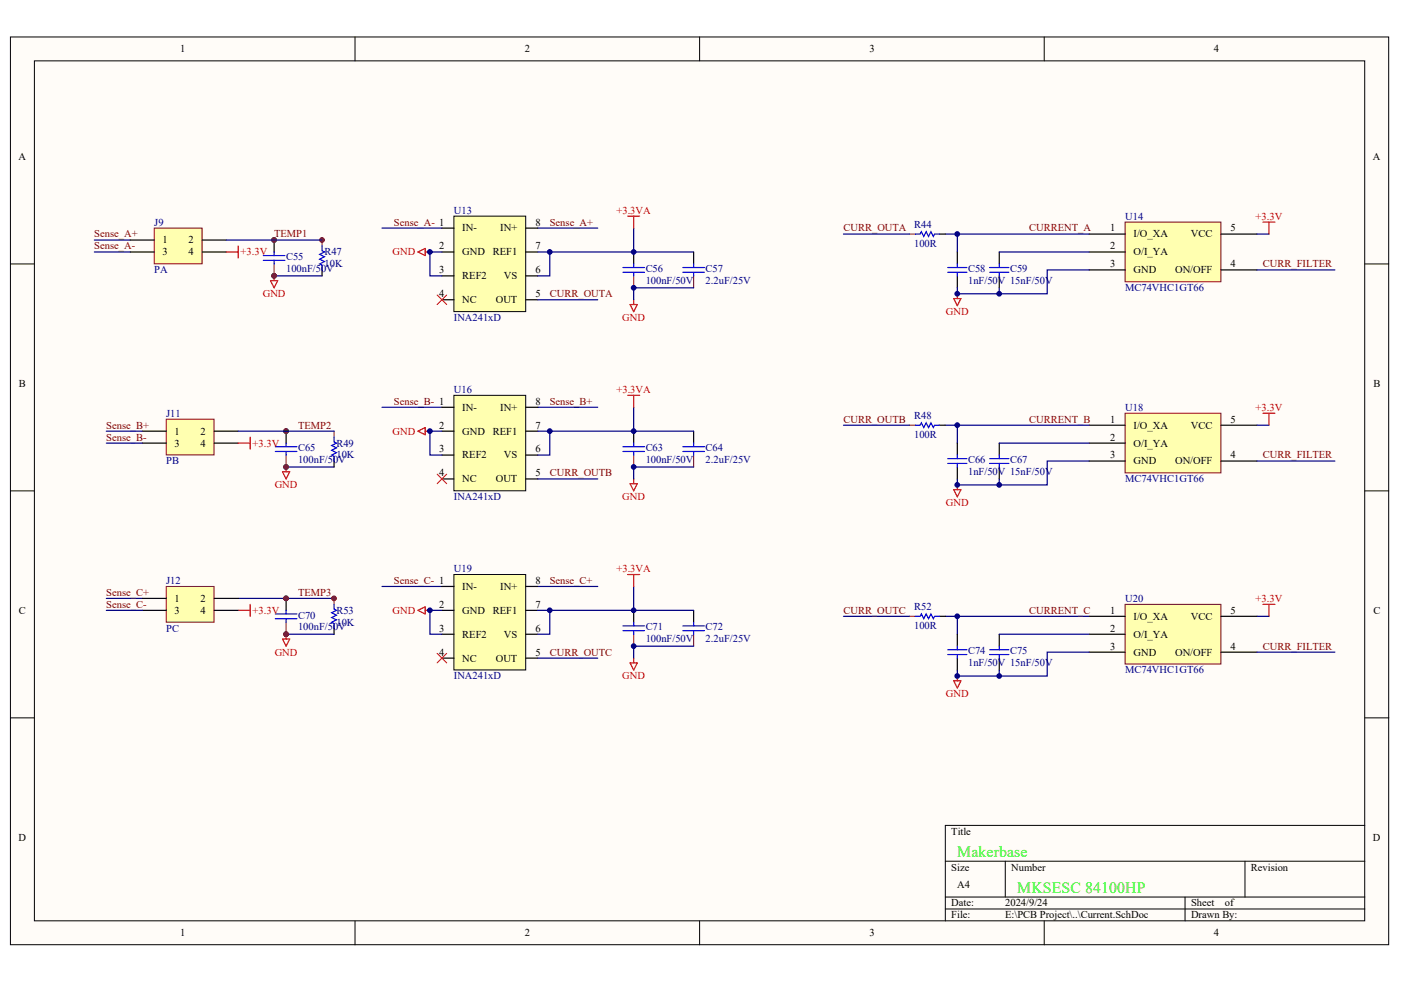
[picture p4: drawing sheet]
<svg xmlns="http://www.w3.org/2000/svg" width="287mm" height="202mm" viewBox="0 0 287 202" stroke-linecap="round" stroke-linejoin="round" font-family="sans-serif">
<g fill="#fffcf8" stroke="#000" stroke-width=".2">
<path d="M2.1 7.6h282.2v185.9h-282.2z"/>
<path d="M7 12.5h272.4v176.1h-272.4z"/>
</g>
<g fill="none" stroke="#000" stroke-width=".2">
<path d="M72.7 7.6v4.9M143.2 7.6v4.9M213.8 7.6v4.9M2.1 54.1h4.9M279.4 54.1h4.9M2.1 100.5h4.9M279.4 100.5h4.9M2.1 147h4.9M279.4 147h4.9M193.5 176.4h85.9M205.8 176.4v7.3M254.9 176.4v7.3"/>
<path d="M279.4 169h-85.9v19.6M72.7 188.6v4.9M143.2 188.6v4.9M193.5 183.7h85.9M193.5 186.2h85.9M213.8 188.6v4.9M242.6 183.7v4.9"/>
</g>
<g fill="#000080" stroke="#000080" stroke-width=".2">
<circle cx="56.1" cy="56.5" r=".48"/>
<circle cx="56.1" cy="49.2" r=".48"/>
<circle cx="58.6" cy="129.9" r=".48"/>
<circle cx="58.6" cy="122.5" r=".48"/>
<circle cx="58.6" cy="95.6" r=".48"/>
<circle cx="58.6" cy="88.3" r=".48"/>
</g>
<path d="M56.1 54.1v2.4M65.9 49.2v1.2" fill="none" stroke="#a1006a" stroke-width=".25"/>
<path d="M56.1 49.2v2.4M65.9 55.3v1.2" fill="none" stroke="#000" stroke-width=".25"/>
<path d="M53.9 53.3h4.4M53.9 52.3h4.4M56.1 51.6v.7M56.1 53.3v.8M65.9 50.4v1l.5 .2-1 .5 1 .5-1 .5 1 .5-1 .5 .5 .2v1" fill="none" stroke="#00f" stroke-width=".25"/>
<path d="M56.1 56.5h9.8" fill="none" stroke="#000080" stroke-width=".25"/>
<path d="M46.3 51.6h2.5M48.8 50.4v2.4M55.4 57.5h1.5l-.8 1.4zM56.1 56.5v1" fill="none" stroke="#eb0000" stroke-width=".25"/>
<g fill="#800000" stroke="#800000" stroke-width=".2">
<circle cx="65.9" cy="49.2" r=".48"/>
<circle cx="56.1" cy="49.2" r=".48"/>
<circle cx="56.1" cy="56.5" r=".48"/>
</g>
<path d="M230.3 45.5h19.6v12.2h-19.6z" fill="#ffffb0" stroke="#800000" stroke-width=".2"/>
<path d="M223 47.9h7.3M223 55.3h7.3M223 51.6h7.3M250 47.9h7.3M250 55.3h7.3" fill="none" stroke="#000" stroke-width=".25"/>
<path d="M230.3 84.6h19.6v12.2h-19.6z" fill="#ffffb0" stroke="#800000" stroke-width=".2"/>
<path d="M223 87.1h7.3M223 94.4h7.3M223 90.8h7.3M250 87.1h7.3M250 94.4h7.3" fill="none" stroke="#000" stroke-width=".25"/>
<path d="M230.3 123.8h19.6v12.2h-19.6z" fill="#ffffb0" stroke="#800000" stroke-width=".2"/>
<g fill="none" stroke="#000" stroke-width=".25">
<path d="M192.3 47.9h1.2M196 51.6v2.5M196 56.5v2.4M204.6 51.6v2.5M204.6 56.5v2.4M192.3 87.1h1.2M196 90.8v2.4M196 95.6v2.5M204.6 90.8v2.4M204.6 95.6v2.5M192.3 126.2h1.2M196 129.9v2.4"/>
<path d="M196 134.8v2.4M204.6 129.9v2.4M204.6 134.8v2.4M223 126.2h7.3M223 133.6h7.3M223 129.9h7.3M250 126.2h7.3M250 133.6h7.3"/>
</g>
<g fill="none" stroke="#000080" stroke-width=".25">
<path d="M172.7 47.9h13.5M193.5 47.9h2.5M204.6 58.9v1.3M204.6 51.6h18.4M223 47.9h-27v3.7M223 55.3h-8.6v4.9h-18.4v-1.3M257.3 55.3h16M257.3 47.9h2.5M172.7 87.1h13.5M193.5 87.1h2.5M204.6 98.1v1.2M204.6 90.8h18.4"/>
<path d="M223 87.1h-27v3.7M223 94.4h-8.6v4.9h-18.4v-1.2M257.3 94.4h16M257.3 87.1h2.5M172.7 126.2h13.5M193.5 126.2h2.5M204.6 129.9h18.4M204.6 137.2v1.3M223 126.2h-27v3.7M223 133.6h-8.6v4.9h-18.4v-1.3M257.3 133.6h16M257.3 126.2h2.5"/>
</g>
<path d="M258.5 45.5h2.5M259.8 45.5v2.4M195.2 61.2h1.5l-.7 1.4zM196 60.2v1M196 99.3v1M258.5 84.6h2.5M259.8 84.6v2.5M195.2 100.3h1.5l-.7 1.5zM195.2 139.4h1.5l-.7 1.5zM196 138.5v.9M258.5 123.8h2.5M259.8 123.8v2.4" fill="none" stroke="#eb0000" stroke-width=".25"/>
<g fill="none" stroke="#00f" stroke-width=".25">
<path d="M187.4 47.9h1l.2-.4 .5 .9 .5-.9 .5 .9 .5-.9 .5 .9 .2-.5h1M194 54.8h3.9M194 55.8h3.9M196 54.1v.7M196 55.8v.7M202.6 54.8h3.9M202.6 55.8h3.9M204.6 54.1v.7M204.6 55.8v.7M187.4 87.1h1l.2-.5 .5 1 .5-1 .5 1 .5-1 .5 1 .2-.5h1M194 93.9h3.9M194 94.9h3.9"/>
<path d="M196 93.2v.7M196 94.9v.7M202.6 93.9h3.9M202.6 94.9h3.9M204.6 93.2v.7M204.6 94.9v.7M187.4 126.2h1l.2-.5 .5 1 .5-1 .5 1 .5-1 .5 1 .2-.5h1M194 133.1h3.9M194 134.1h3.9M196 132.3v.8M196 134.1v.7M202.6 133.1h3.9"/>
<path d="M202.6 134.1h3.9M204.6 132.3v.8M204.6 134.1v.7"/>
</g>
<path d="M186.2 47.9h1.2M186.2 87.1h1.2M186.2 126.2h1.2" fill="none" stroke="#a1006a" stroke-width=".25"/>
<path d="M34 85.9h9.8v7.3h-9.8z" fill="#ffffb0" stroke="#800000" stroke-width=".2"/>
<path d="M29.1 88.3h4.9M29.1 90.8h4.9M43.8 88.3h5M43.8 90.8h5" fill="none" stroke="#000" stroke-width=".25"/>
<path d="M19.3 49.2h7.4M19.3 51.6h7.4" fill="none" stroke="#000080" stroke-width=".25"/>
<path d="M31.6 46.7h9.8v7.3h-9.8z" fill="#ffffb0" stroke="#800000" stroke-width=".2"/>
<path d="M26.7 49.2h4.9M26.7 51.6h4.9M41.4 49.2h4.9M41.4 51.6h4.9M58.6 88.3v2.5M68.4 94.4v1.2M58.6 122.6v2.4M68.4 128.7v1.2" fill="none" stroke="#000" stroke-width=".25"/>
<path d="M78.2 46.7h12.3M110.1 46.7h12.3M58.6 95.6h9.8M21.8 122.6h7.3M48.8 122.6h19.6M58.6 129.9h9.8" fill="none" stroke="#000080" stroke-width=".25"/>
<path d="M58.6 93.2v2.4M68.4 88.3v1.2M58.6 127.5v2.4M68.4 122.6v1.2" fill="none" stroke="#a1006a" stroke-width=".25"/>
<path d="M56.4 92.5h4.4M56.4 91.5h4.4M58.6 90.8v.7M58.6 92.5v.7M68.4 89.5v1l.5 .3-1 .4 1 .5-1 .5 1 .5-1 .5 .5 .2v1M56.4 126.7h4.4M56.4 125.7h4.4M58.6 125v.7M58.6 126.7v.8M68.4 123.8v1l.5 .2-1 .5 1 .5-1 .5 1 .5-1 .5 .5 .2v1" fill="none" stroke="#00f" stroke-width=".25"/>
<path d="M57.8 96.6h1.5l-.7 1.5zM58.6 95.6v1M48.8 125h2.4M51.2 123.8v2.4M57.8 130.9h1.5l-.7 1.4zM58.6 129.9v1" fill="none" stroke="#eb0000" stroke-width=".25"/>
<g fill="#800000" stroke="#800000" stroke-width=".2">
<circle cx="58.6" cy="88.3" r=".48"/>
<circle cx="58.6" cy="95.6" r=".48"/>
<circle cx="68.4" cy="122.5" r=".48"/>
<circle cx="58.6" cy="122.5" r=".48"/>
<circle cx="58.6" cy="129.9" r=".48"/>
</g>
<path d="M92.9 44.3h14.7v19.5h-14.7z" fill="#ffffb0" stroke="#000" stroke-width=".2"/>
<path d="M90.5 46.7h2.4M90.5 51.6h2.4M90.5 56.5h2.4M107.6 46.7h2.5M107.6 51.6h2.5M107.6 56.5h2.5M129.7 51.6v2.5M142 51.6v2.5M90.5 61.4h2.4M107.6 61.4h2.5" fill="none" stroke="#000" stroke-width=".25"/>
<path d="M90.5 51.6h-2.5v4.9h2.5M110.1 51.6h2.5v4.9h-2.5M129.7 46.7v4.9h-17.1M129.7 51.6h12.3M142 58.9h-12.3v2.5M110.1 61.4h12.3M78.2 83.4h12.3M110.1 83.4h12.3" fill="none" stroke="#000080" stroke-width=".25"/>
<path d="M85.6 51.6l1.4-.7v1.4zM87 51.6h1M129 62.4h1.5l-.8 1.4zM129.7 61.4v1" fill="none" stroke="#eb0000" stroke-width=".25"/>
<path d="M89.5 60.4l1.9 2M91.4 60.4l-1.9 2" fill="none" stroke="#f00" stroke-width=".2"/>
<path d="M129.7 56.5v2.4M142 56.5v2.4" fill="none" stroke="#a1006a" stroke-width=".25"/>
<path d="M127.5 55.8h4.4M127.5 54.8h4.4M129.7 54.1v.7M129.7 55.8v.7M139.8 55.8h4.4M139.8 54.8h4.4M142 54.1v.7M142 55.8v.7" fill="none" stroke="#00f" stroke-width=".25"/>
<path d="M92.9 81h14.7v19.5h-14.7z" fill="#ffffb0" stroke="#000" stroke-width=".2"/>
<path d="M90.5 83.4h2.4M90.5 88.3h2.4M90.5 93.2h2.4M90.5 98.1h2.4M107.6 83.4h2.5M107.6 88.3h2.5M107.6 93.2h2.5M107.6 98.1h2.5M129.7 88.3v2.5M142 88.3v2.5" fill="none" stroke="#000" stroke-width=".25"/>
<path d="M90.5 88.3h-2.5v4.9h2.5M110.1 88.3h2.5v4.9h-2.5M110.1 98.1h12.3M129.7 83.4v4.9h-17.1M129.7 88.3h12.3M142 95.6h-12.3v2.5M78.2 120.1h12.3M110.1 120.1h12.3" fill="none" stroke="#000080" stroke-width=".25"/>
<path d="M85.6 88.3l1.4-.7v1.4zM87 88.3h1M129 99.1h1.5l-.8 1.4zM129.7 98.1v1" fill="none" stroke="#eb0000" stroke-width=".25"/>
<path d="M89.5 97.1l1.9 2M91.4 97.1l-1.9 2" fill="none" stroke="#f00" stroke-width=".2"/>
<path d="M129.7 93.2v2.4M142 93.2v2.4" fill="none" stroke="#a1006a" stroke-width=".25"/>
<path d="M127.5 92.5h4.4M127.5 91.5h4.4M129.7 90.8v.7M129.7 92.5v.7M139.8 92.5h4.4M139.8 91.5h4.4M142 90.8v.7M142 92.5v.7" fill="none" stroke="#00f" stroke-width=".25"/>
<path d="M92.9 117.7h14.7v19.5h-14.7z" fill="#ffffb0" stroke="#000" stroke-width=".2"/>
<path d="M90.5 120.1h2.4M90.5 125h2.4M90.5 129.9h2.4M90.5 134.8h2.4M107.6 120.1h2.5M107.6 125h2.5M107.6 129.9h2.5M107.6 134.8h2.5M129.7 125v2.5M142 125v2.5" fill="none" stroke="#000" stroke-width=".25"/>
<path d="M48.8 88.3h19.6M90.5 125h-2.5v4.9h2.5M110.1 125h2.5v4.9h-2.5M110.1 134.8h12.3M129.7 120.1v4.9h-17.1M129.7 125h12.3M142 132.3h-12.3v2.5" fill="none" stroke="#000080" stroke-width=".25"/>
<path d="M48.8 90.8h2.4M51.2 89.5v2.5M85.6 125l1.4-.7v1.4zM87 125h1M129 135.8h1.5l-.8 1.4zM129.7 134.8v1" fill="none" stroke="#eb0000" stroke-width=".25"/>
<path d="M89.5 133.8l1.9 2M91.4 133.8l-1.9 2" fill="none" stroke="#f00" stroke-width=".2"/>
<path d="M129.7 129.9v2.4M142 129.9v2.4" fill="none" stroke="#a1006a" stroke-width=".25"/>
<path d="M127.5 129.2h4.4M127.5 128.2h4.4M129.7 127.5v.7M129.7 129.2v.7M139.8 129.2h4.4M139.8 128.2h4.4M142 127.5v.7M142 129.2v.7" fill="none" stroke="#00f" stroke-width=".25"/>
<path d="M34 120.1h9.8v7.3h-9.8z" fill="#ffffb0" stroke="#800000" stroke-width=".2"/>
<path d="M29.1 122.6h4.9M29.1 125h4.9M43.8 122.6h5M43.8 125h5" fill="none" stroke="#000" stroke-width=".25"/>
<path d="M46.3 49.2h19.6M21.8 90.8h7.3M21.8 88.3h7.3M21.8 125h7.3" fill="none" stroke="#000080" stroke-width=".25"/>
<path d="M128.5 44.3h2.5M129.7 44.3v2.4M128.5 81h2.5M129.7 81v2.4M128.5 117.7h2.5M129.7 117.7v2.4" fill="none" stroke="#eb0000" stroke-width=".25"/>
<g fill="#000080" stroke="#000080" stroke-width=".2">
<circle cx="88" cy="125" r=".48"/>
<circle cx="88" cy="88.3" r=".48"/>
<circle cx="88" cy="51.6" r=".48"/>
<circle cx="112.5" cy="125" r=".48"/>
<circle cx="112.5" cy="88.3" r=".48"/>
<circle cx="112.5" cy="51.6" r=".48"/>
<circle cx="129.7" cy="132.3" r=".48"/>
<circle cx="129.7" cy="125" r=".48"/>
<circle cx="129.7" cy="95.6" r=".48"/>
<circle cx="129.7" cy="88.3" r=".48"/>
<circle cx="129.7" cy="58.9" r=".48"/>
<circle cx="129.7" cy="51.6" r=".48"/>
<circle cx="196" cy="138.4" r=".48"/>
<circle cx="196" cy="126.2" r=".48"/>
<circle cx="196" cy="99.3" r=".48"/>
<circle cx="196" cy="87.1" r=".48"/>
<circle cx="196" cy="60.2" r=".48"/>
<circle cx="196" cy="47.9" r=".48"/>
<circle cx="204.6" cy="138.4" r=".48"/>
<circle cx="204.6" cy="99.3" r=".48"/>
<circle cx="204.6" cy="60.2" r=".48"/>
</g>
<g font-size="3.2" fill="#0f0">
<text x="196" y="175.6">Makerbase</text>
<text x="208.2" y="182.9">MKSESC 84100HP</text>
</g>
<g font-size="2.2">
<text x="36.9" y="10.7">1</text>
<text x="107.4" y="10.7">2</text>
<text x="178" y="10.7">3</text>
<text x="248.5" y="10.7">4</text>
<text x="3.8" y="32.7">A</text>
<text x="281.1" y="32.7">A</text>
<text x="94.6" y="47.4">IN-</text>
<text x="102.4" y="47.4">IN+</text>
<text x="109.6" y="46.2">8</text>
<text x="227.3" y="47.4">1</text>
<text x="251.9" y="47.4">5</text>
<text x="33.3" y="49.9">1</text>
<text x="33.3" y="52.3">3</text>
<text x="38.6" y="49.9">2</text>
<text x="38.6" y="52.3">4</text>
<text x="89.9" y="51.1">2</text>
<text x="94.6" y="52.3">GND</text>
<text x="100.9" y="52.3">REF1</text>
<text x="109.6" y="51.1">7</text>
<text x="227.3" y="51.1">2</text>
<text x="232" y="48.6">I/O_XA</text>
<text x="232" y="52.3">O/I_YA</text>
<text x="243.8" y="48.6">VCC</text>
<text x="89.9" y="56">3</text>
<text x="94.6" y="57.2">REF2</text>
<text x="103.2" y="57.2">VS</text>
<text x="109.6" y="56">6</text>
<text x="227.3" y="54.8">3</text>
<text x="232" y="56">GND</text>
<text x="240.6" y="56">ON/OFF</text>
<text x="251.9" y="54.8">4</text>
<text x="89.9" y="60.9">4</text>
<text x="94.6" y="62.1">NC</text>
<text x="101.5" y="62.1">OUT</text>
<text x="109.6" y="60.9">5</text>
<text x="3.9" y="79.2">B</text>
<text x="109.6" y="82.9">8</text>
<text x="281.1" y="79.2">B</text>
<text x="35.8" y="89">1</text>
<text x="41.1" y="89">2</text>
<text x="89.9" y="87.8">2</text>
<text x="94.6" y="84.1">IN-</text>
<text x="94.6" y="89">GND</text>
<text x="100.9" y="89">REF1</text>
<text x="102.4" y="84.1">IN+</text>
<text x="109.6" y="87.8">7</text>
<text x="227.3" y="86.6">1</text>
<text x="232" y="87.8">I/O_XA</text>
<text x="243.8" y="87.8">VCC</text>
<text x="251.9" y="86.6">5</text>
<text x="35.8" y="91.4">3</text>
<text x="41.1" y="91.4">4</text>
<text x="89.9" y="92.7">3</text>
<text x="94.6" y="93.9">REF2</text>
<text x="103.2" y="93.9">VS</text>
<text x="109.6" y="92.7">6</text>
<text x="227.3" y="93.9">3</text>
<text x="227.3" y="90.2">2</text>
<text x="232" y="95.1">GND</text>
<text x="232" y="91.4">O/I_YA</text>
<text x="240.6" y="95.1">ON/OFF</text>
<text x="251.9" y="93.9">4</text>
<text x="89.9" y="97.6">4</text>
<text x="94.6" y="98.8">NC</text>
<text x="101.5" y="98.8">OUT</text>
<text x="109.6" y="97.6">5</text>
<text x="109.6" y="119.6">8</text>
<text x="3.9" y="125.7">C</text>
<text x="35.8" y="123.3">1</text>
<text x="35.8" y="125.7">3</text>
<text x="41.1" y="123.3">2</text>
<text x="41.1" y="125.7">4</text>
<text x="89.9" y="124.5">2</text>
<text x="94.6" y="120.8">IN-</text>
<text x="94.6" y="125.7">GND</text>
<text x="100.9" y="125.7">REF1</text>
<text x="102.4" y="120.8">IN+</text>
<text x="109.6" y="124.5">7</text>
<text x="227.3" y="125.7">1</text>
<text x="251.9" y="125.7">5</text>
<text x="281.1" y="125.7">C</text>
<text x="89.9" y="129.4">3</text>
<text x="94.6" y="130.6">REF2</text>
<text x="103.2" y="130.6">VS</text>
<text x="109.6" y="129.4">6</text>
<text x="227.3" y="129.4">2</text>
<text x="232" y="126.9">I/O_XA</text>
<text x="232" y="130.6">O/I_YA</text>
<text x="243.8" y="126.9">VCC</text>
<text x="89.9" y="134.3">4</text>
<text x="94.6" y="135.5">NC</text>
<text x="101.5" y="135.5">OUT</text>
<text x="109.6" y="134.3">5</text>
<text x="227.3" y="133">3</text>
<text x="232" y="134.3">GND</text>
<text x="240.6" y="134.3">ON/OFF</text>
<text x="251.9" y="133">4</text>
<text x="3.8" y="172.2">D</text>
<text x="194.8" y="171">Title</text>
<text x="281.1" y="172.2">D</text>
<text x="194.8" y="178.3">Size</text>
<text x="207" y="178.3">Number</text>
<text x="256.1" y="178.3">Revision</text>
<text x="194.8" y="185.6">Date:</text>
<text x="196" y="182">A4</text>
<text x="205.8" y="185.6">2024/9/24</text>
<text x="243.8" y="185.6">Sheet</text>
<text x="250.8" y="185.6">of</text>
<text x="36.9" y="191.8">1</text>
<text x="107.4" y="191.8">2</text>
<text x="178" y="191.8">3</text>
<text x="194.8" y="188.1">File:</text>
<text x="205.8" y="188.1">E:\PCB Project\..\Current.SchDoc</text>
<text x="243.8" y="188.1">Drawn By:</text>
<text x="248.5" y="191.8">4</text>
</g>
<g font-size="2.2" fill="#000080">
<text x="31.6" y="46.2">J9</text>
<text x="92.9" y="43.7">U13</text>
<text x="187.1" y="46.7">R44</text>
<text x="230.3" y="45">U14</text>
<text x="58.6" y="53.3">C55</text>
<text x="66.4" y="52.3">R47</text>
<text x="187.1" y="50.6">100R</text>
<text x="31.6" y="56">PA</text>
<text x="58.6" y="55.7">100nF/50V</text>
<text x="66.4" y="54.8">10K</text>
<text x="132.2" y="55.7">C56</text>
<text x="132.2" y="58.2">100nF/50V</text>
<text x="144.4" y="55.7">C57</text>
<text x="144.4" y="58.2">2.2uF/25V</text>
<text x="198.2" y="58.2">1nF/50V 15nF/50V</text>
<text x="198.2" y="55.7">C58</text>
<text x="206.8" y="55.7">C59</text>
<text x="230.3" y="59.6">MC74VHC1GT66</text>
<text x="92.9" y="65.8">INA241xD</text>
<text x="92.9" y="80.4">U16</text>
<text x="34" y="85.3">J11</text>
<text x="187.1" y="85.8">R48</text>
<text x="187.1" y="89.7">100R</text>
<text x="230.3" y="84.1">U18</text>
<text x="34" y="95.1">PB</text>
<text x="61" y="92.4">C65</text>
<text x="61" y="94.9">100nF/50V</text>
<text x="68.9" y="91.4">R49</text>
<text x="68.9" y="93.9">10K</text>
<text x="132.2" y="92.4">C63</text>
<text x="132.2" y="94.9">100nF/50V</text>
<text x="144.4" y="92.4">C64</text>
<text x="144.4" y="94.9">2.2uF/25V</text>
<text x="198.2" y="94.9">C66</text>
<text x="206.8" y="94.9">C67</text>
<text x="198.2" y="97.3">1nF/50V 15nF/50V</text>
<text x="230.3" y="98.8">MC74VHC1GT66</text>
<text x="92.9" y="102.5">INA241xD</text>
<text x="34" y="119.6">J12</text>
<text x="92.9" y="117.1">U19</text>
<text x="68.9" y="125.7">R53</text>
<text x="187.1" y="125">R52</text>
<text x="230.3" y="123.3">U20</text>
<text x="34" y="129.4">PC</text>
<text x="61" y="126.7">C70</text>
<text x="61" y="129.1">100nF/50V</text>
<text x="68.9" y="128.1">10K</text>
<text x="132.2" y="129.1">C71</text>
<text x="132.2" y="131.6">100nF/50V</text>
<text x="144.4" y="129.1">C72</text>
<text x="144.4" y="131.6">2.2uF/25V</text>
<text x="187.1" y="128.9">100R</text>
<text x="198.2" y="136.5">1nF/50V 15nF/50V</text>
<text x="198.2" y="134">C74</text>
<text x="206.8" y="134">C75</text>
<text x="230.3" y="137.9">MC74VHC1GT66</text>
<text x="92.9" y="139.2">INA241xD</text>
</g>
<g font-size="2.2" fill="#800000">
<text x="80.7" y="46.2">Sense_A- 1</text>
<text x="112.6" y="46.2">Sense_A+</text>
<text x="172.7" y="47.4">CURR_OUTA</text>
<text x="210.7" y="47.4">CURRENT_A</text>
<text x="19.3" y="48.6">Sense_A+</text>
<text x="19.3" y="51.1">Sense_A-</text>
<text x="56.1" y="48.6">TEMP1</text>
<text x="258.5" y="54.8">CURR_FILTER</text>
<text x="112.6" y="60.9">CURR_OUTA</text>
<text x="80.7" y="82.9">Sense_B- 1</text>
<text x="112.6" y="82.9">Sense_B+</text>
<text x="21.8" y="87.8">Sense_B+</text>
<text x="61" y="87.8">TEMP2</text>
<text x="172.7" y="86.6">CURR_OUTB</text>
<text x="210.7" y="86.6">CURRENT_B</text>
<text x="21.8" y="90.2">Sense_B-</text>
<text x="258.5" y="93.9">CURR_FILTER</text>
<text x="112.6" y="97.6">CURR_OUTB</text>
<text x="80.7" y="119.6">Sense_C- 1</text>
<text x="112.6" y="119.6">Sense_C+</text>
<text x="21.8" y="122">Sense_C+</text>
<text x="21.8" y="124.5">Sense_C-</text>
<text x="61" y="122">TEMP3</text>
<text x="172.7" y="125.7">CURR_OUTC</text>
<text x="210.7" y="125.7">CURRENT_C</text>
<text x="112.6" y="134.3">CURR_OUTC</text>
<text x="258.5" y="133">CURR_FILTER</text>
</g>
<g font-size="2.2" fill="#eb0000">
<text x="126.2" y="43.7">+3.3VA</text>
<text x="257" y="45">+3.3V</text>
<text x="49.2" y="52.3">+3.3V</text>
<text x="80.4" y="52.3">GND</text>
<text x="53.8" y="60.9">GND</text>
<text x="127.4" y="65.8">GND</text>
<text x="193.6" y="64.5">GND</text>
<text x="126.2" y="80.4">+3.3VA</text>
<text x="80.4" y="89">GND</text>
<text x="257" y="84.1">+3.3V</text>
<text x="51.7" y="91.4">+3.3V</text>
<text x="56.2" y="100">GND</text>
<text x="127.4" y="102.5">GND</text>
<text x="193.6" y="103.7">GND</text>
<text x="126.2" y="117.1">+3.3VA</text>
<text x="51.7" y="125.7">+3.3V</text>
<text x="80.4" y="125.7">GND</text>
<text x="257" y="123.3">+3.3V</text>
<text x="56.2" y="134.3">GND</text>
<text x="127.4" y="139.2">GND</text>
<text x="193.6" y="142.8">GND</text>
</g>
</svg>
